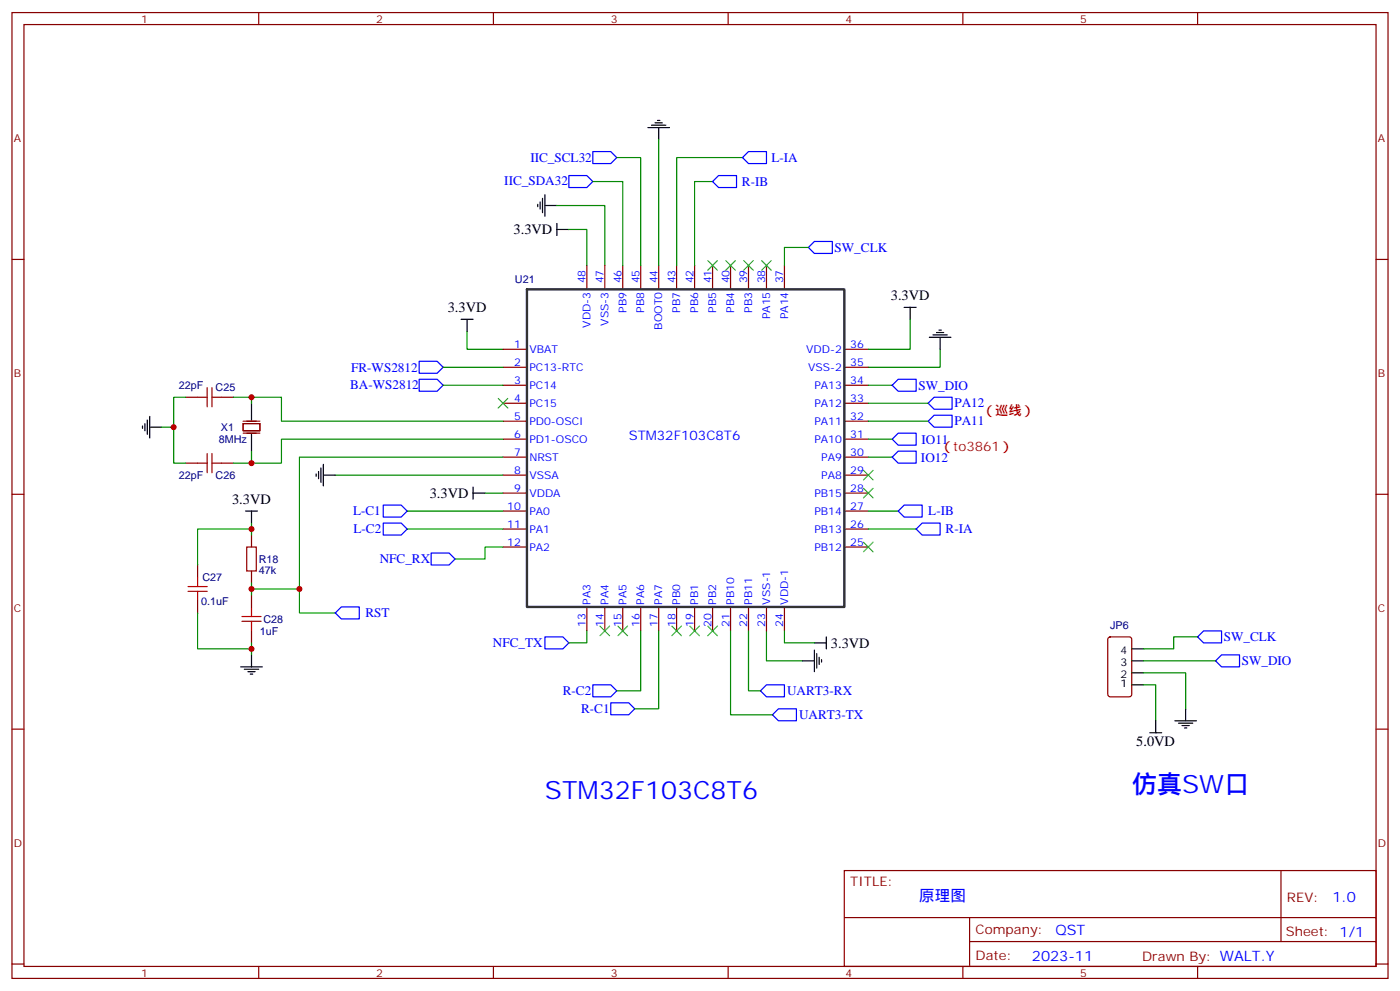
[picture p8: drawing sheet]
<svg xmlns="http://www.w3.org/2000/svg" width="412mm" height="292mm" viewBox="0 0 412 292" stroke-linecap="round" stroke-linejoin="round" font-family="sans-serif">
<g fill="none" stroke="#870000" stroke-width=".35">
<path d="M3.5 3.7h405.4v284.3h-405.4zM7.1 7.2h398.2v277.3h-398.2zM76.2 3.7v3.5M145.3 3.7v3.5M214.5 3.7v3.5M283.6 3.7v3.5M352.8 3.7v3.5M3.5 76.4h3.6M172.9 78.1v7.1M178.2 78.1v7.1M183.4 78.1v7.1M188.7 78.1v7.1"/>
<path d="M194 78.1v7.1M199.3 78.1v7.1M204.6 78.1v7.1M209.9 78.1v7.1M215.2 78.1v7.1M220.5 78.1v7.1M225.8 78.1v7.1M231.1 78.1v7.1M405.3 76.4h3.6M54.7 116.9h3.5M65.3 116.9h3.5M148.2 102.8h7"/>
<path d="M148.2 108.1h7M148.2 113.4h7M148.2 118.7h7M248.7 102.8h7.1M248.7 108.1h7.1M248.7 113.4h7.1M248.7 118.7h7.1M54.7 136.3h3.5M65.3 136.3h3.5M71.6 124.7h5v2.1h-5zM71.6 124h5M71.6 127.5h5"/>
<path d="M148.2 124h7M148.2 129.3h7M148.2 134.6h7M148.2 139.9h7M248.7 124h7.1M248.7 129.3h7.1M248.7 134.6h7.1M248.7 139.9h7.1M3.5 145.5h3.6M74.1 157.5v3.5M148.2 145.2h7M148.2 150.5h7"/>
<path d="M148.2 155.8h7M248.7 145.2h7.1M248.7 150.5h7.1M248.7 155.8h7.1M405.3 145.5h3.6M58.2 166.3v3.6M58.2 176.9v3.5M74.1 168.1v3.5M74.1 175.2v3.5M148.2 161h7M172.9 178.7v7M178.2 178.7v7"/>
<path d="M183.4 178.7v7M188.7 178.7v7M194 178.7v7M199.3 178.7v7M204.6 178.7v7M209.9 178.7v7M215.2 178.7v7M220.5 178.7v7M225.8 178.7v7M231.1 178.7v7M248.7 161h7.1M74.1 185.7v3.6"/>
<path d="M326.6 187.7l.4-.2h5.7l.6 .4 .1 16.5-.5 .7h-5.9l-.6-.4-.1-16.5zM3.5 214.7h3.6M405.3 214.7h3.6M248.7 256.3h156.6v28.2h-156.6zM377.3 256.3v20.9M248.7 270.1h156.5M285.6 277.2h119.6M285.6 270.1v14.2M3.5 283.8h3.6M76.2 284.5v3.5M145.3 284.5v3.5M214.5 284.5v3.5"/>
<path d="M283.6 284.5v3.5M352.8 284.5v3.5M405.3 283.8h3.6"/>
</g>
<g fill="none" stroke="#000" stroke-width=".35">
<path d="M190.9 37.6h6.3M191.9 36.9h4.2M193 36.2h2.1M193.7 35.5h.7M194 37.6v3.5M159.1 59.4v2.2M159.8 58.4v4.2M160.5 57.3v6.4M158.4 60.1v.8M160.5 60.5h3.5M164 67.6h3.6M164 65.8v3.5"/>
<path d="M135.8 94h3.5M137.6 94v3.5M266.3 90.5h3.6M268.1 90.5v3.5M273.8 99.3h6.3M274.8 98.6h4.2M275.9 97.9h2.1M276.6 97.2h.7M276.9 99.3v3.5M74.1 118.7v4.9M42 125.4v.7M42.7 124.7v2.1"/>
<path d="M43.4 123.6v4.3M44.1 125.8h3.5M44.1 122.6v6.3M74.1 127.9v4.9M93.1 139.5v.7M93.8 138.8v2.1M94.5 137.8v4.2M95.2 139.9h3.6M95.2 136.7v6.4M72.3 150.5h3.5M74.1 150.5v3.5M139.3 145.2h3.6"/>
<path d="M139.3 143.4v3.5M70.9 196.3h6.4M72 197h4.2M73 197.7h2.1M73.7 198.4h.7M74.1 192.8v3.5M236.4 194.6h3.5M239.9 191.4v6.3M239.9 189.3h3.5M240.6 192.4v4.3M241.3 193.5v2.1M242 194.2v.7"/>
<path d="M243.4 187.5v3.5M333.4 194.6h3.5M333.4 198.1h3.5M333.4 191h3.5M333.4 201.6h3.5M338.7 215.7h3.5M340.4 212.2v3.5M346.1 212.2h6.3M347.1 212.9h4.3M348.2 213.6h2.1M348.9 214.3h.7M349.2 208.7v3.5"/>
</g>
<g fill="none" stroke="#008700" stroke-width=".35">
<path d="M174.6 53.4h8.8v24.7M181.7 46.4h7v31.7M194 41.1v37M209.9 53.4h-5.3v24.7M218.7 46.4h-19.4v31.7M164 60.5h14.2v17.6M167.6 67.6h5.3v10.5M238.1 72.8h-7v5.3M137.6 97.5v5.3h10.6M268.1 94v8.8h-12.3M54.7 116.9h-3.5v19.4h3.5M68.8 116.9h14.1v7.1h65.3"/>
<path d="M74.1 116.9v1.8M130.5 113.4h17.7M130.5 108.1h17.7M255.8 113.4h7M255.8 118.7h17.6M276.9 102.8v5.3h-21.1M47.6 125.8h3.6M74.1 132.8v3.5M98.8 139.9h49.4M148.2 129.3h-65.3v7h-14.1M148.2 134.6h-60v38.8h-14.1M255.8 129.3h7"/>
<path d="M255.8 134.6h7M255.8 124h17.6M74.1 155.8h-15.9v10.5M74.1 154v3.5M119.9 150.5h28.3M119.9 155.8h28.3M142.9 145.2h5.3M255.8 150.5h8.8M255.8 155.8h14.1M74.1 171.6v3.6M88.2 173.4v7h10.6M148.2 161h-5.3v3.6h-8.8"/>
<path d="M58.2 180.4v10.6h15.9M74.1 189.3v3.5M172.9 185.7v3.6h-5.3M188.7 185.7v17.7h-7M194 185.7v23h-7M215.2 185.7v24.7h12.3M220.5 185.7v17.7h3.5M225.8 185.7v8.9h10.6M231.1 185.7v3.6h8.8M336.9 198.1h12.3v10.6M336.9 194.6h21.2M352.8 187.5h-7.1v3.5h-8.8"/>
<path d="M336.9 201.6h3.5v10.6"/>
</g>
<g fill="none" stroke="#a10000" stroke-width=".35">
<path d="M58.2 116.9h2.8M61 114.1v5.7M62.4 114.1v5.7M62.4 116.9h2.9M58.2 136.3h2.8M61 133.5v5.7M62.4 133.5v5.7M62.4 136.3h2.9M55.4 172.7h5.6M55.4 174.1h5.6M58.2 169.9v2.8M58.2 174.1v2.8"/>
<path d="M72.7 161h2.8v7.1h-2.8zM74.1 178.7v2.8M71.3 182.9h5.6M71.3 181.5h5.6M74.1 182.9v2.8"/>
</g>
<path d="M155.2 85.2h93.5v93.5h-93.5z" fill="none" stroke="#333" stroke-width=".71"/>
<g fill="none" stroke="#00f" stroke-width=".35">
<path d="M167.6 51.7h5.3l1.7 1.7-1.7 1.8h-5.3zM174.6 44.6h5.3l1.8 1.8-1.8 1.8h-5.3zM209.9 53.4l1.8-1.7h5.3v3.5h-5.3zM218.7 46.4l1.8-1.8h5.3v3.6h-5.3zM238.1 72.8l1.8-1.7h5.3v3.5h-5.3zM123.5 106.4h5.3l1.7 1.7-1.7 1.8h-5.3zM123.5 111.7h5.3l1.7 1.7-1.7 1.8h-5.3zM262.8 113.4l1.8-1.7h5.3v3.5h-5.3zM273.4 118.7l1.8-1.8h5.3v3.6h-5.3zM262.8 129.3l1.8-1.8h5.3v3.6h-5.3zM262.8 134.6l1.8-1.8h5.3v3.5h-5.3zM275.2 122.2h5.3v3.6h-5.3l-1.8-1.8z"/>
<path d="M112.9 148.7h5.3l1.7 1.8-1.7 1.7h-5.3zM112.9 154h5.3l1.7 1.8-1.7 1.7h-5.3zM264.6 150.5l1.7-1.8h5.3v3.5h-5.3zM269.9 155.8l1.7-1.8h5.3v3.5h-5.3zM127 162.8h5.3l1.8 1.8-1.8 1.7h-5.3zM98.8 180.4l1.7-1.7h5.3v3.5h-5.3zM160.5 187.5h5.3l1.8 1.8-1.8 1.7h-5.3zM352.8 187.5l1.7-1.8h5.3v3.6h-5.3zM358.1 194.6l1.7-1.8h5.3v3.5h-5.3zM174.6 201.6h5.3l1.8 1.8-1.8 1.7h-5.3zM179.9 206.9h5.3l1.8 1.8-1.8 1.7h-5.3zM224 203.4l1.8-1.8h5.3v3.5h-5.3z"/>
<path d="M227.5 210.4l1.8-1.7h5.3v3.5h-5.3z"/>
</g>
<g fill="none" stroke="#3c3" stroke-width=".35">
<path d="M208.5 76.7l2.8 2.9M211.3 76.7l-2.8 2.9M213.8 76.7l2.8 2.9M216.6 76.7l-2.8 2.9M219.1 76.7l2.8 2.9M221.9 76.7l-2.8 2.9M224.4 76.7l2.8 2.9M227.2 76.7l-2.8 2.9M146.8 117.3l2.8 2.8M149.6 117.3l-2.8 2.8M254.4 138.5l2.8 2.8M257.2 138.5l-2.8 2.8"/>
<path d="M254.4 143.8l2.8 2.8M254.4 159.6l2.8 2.9M257.2 143.8l-2.8 2.8M257.2 159.6l-2.8 2.9M176.7 184.3l2.9 2.8M179.6 184.3l-2.9 2.8M182 184.3l2.9 2.8M184.9 184.3l-2.9 2.8M197.9 184.3l2.8 2.8M200.7 184.3l-2.8 2.8M203.2 184.3l2.8 2.8M206 184.3l-2.8 2.8"/>
<path d="M208.5 184.3l2.8 2.8M211.3 184.3l-2.8 2.8"/>
</g>
<g fill="#c00">
<circle cx="74.1" cy="155.8" r=".88"/>
<circle cx="74.1" cy="191" r=".88"/>
<circle cx="51.2" cy="125.8" r=".88"/>
<circle cx="74.1" cy="116.9" r=".88"/>
<circle cx="74.1" cy="136.3" r=".88"/>
<circle cx="74.1" cy="173.4" r=".88"/>
<circle cx="88.2" cy="173.4" r=".88"/>
</g>
<g font-size="7.4" fill="#00f">
<text x="333.4" y="233.4">仿真SW口</text>
<text x="160.5" y="235.1">STM32F103C8T6</text>
</g>
<text font-size="4.6" fill="#00f" x="270.8" y="265.3">原理图</text>
<g font-size="4.2">
<text x="151.3" y="69">3.3VD</text>
<text x="262.4" y="88.3">3.3VD</text>
<text x="131.9" y="91.9">3.3VD</text>
<text x="68.4" y="148.3">3.3VD</text>
<text x="126.6" y="146.6">3.3VD</text>
<text x="244.8" y="190.7">3.3VD</text>
<text x="334.7" y="219.6">5.0VD</text>
</g>
<g font-size="4.2" fill="#00f">
<text x="392.5" y="265.6">1.0</text>
<text x="310.9" y="275.1">QST</text>
<text x="304" y="282.9">2023-11</text>
</g>
<g font-size="3.9" fill="#00f">
<text x="156.2" y="47.6">IIC_SCL32</text>
<text x="227.3" y="47.6">L-IA</text>
<text x="148.6" y="54.6">IIC_SDA32</text>
<text x="218.6" y="54.6">R-IB</text>
<text x="245.8" y="74.2">SW_CLK</text>
<text x="103.4" y="109.4">FR-WS2812</text>
<text x="103.1" y="114.6">BA-WS2812</text>
<text x="270.5" y="114.7">SW_DIO</text>
<text x="281.2" y="120">PA12</text>
<text x="281.2" y="125.3">PA11</text>
<text x="185.2" y="129.5">STM32F103C8T6</text>
<text x="271.4" y="130.7">IO11</text>
<text x="271.3" y="135.9">IO12</text>
<text x="104" y="151.6">L-C1</text>
<text x="273.4" y="151.7">L-IB</text>
<text x="104.1" y="156.9">L-C2</text>
<text x="278.5" y="156.9">R-IA</text>
<text x="111.9" y="165.8">NFC_RX</text>
<text x="107.7" y="181.8">RST</text>
<text x="145.2" y="190.5">NFC_TX</text>
<text x="360.5" y="188.8">SW_CLK</text>
<text x="365.8" y="195.9">SW_DIO</text>
<text x="165.8" y="204.5">R-C2</text>
<text x="171.2" y="209.8">R-C1</text>
<text x="231.8" y="204.6">UART3-RX</text>
<text x="235.4" y="211.6">UART3-TX</text>
</g>
<g font-size="3.9" fill="#f00">
<text x="289.3" y="122.2">（巡线）</text>
<text x="276.9" y="132.8">（to3861）</text>
</g>
<g font-size="3.9" fill="#800">
<text x="250.5" y="260.9">TITLE:</text>
<text x="379.1" y="265.6">REV:</text>
<text x="287.4" y="275.1">Company:</text>
<text x="378.7" y="275.7">Sheet: 1/1</text>
<text x="287.4" y="282.8">Date:</text>
<text x="336.4" y="282.8">Drawn By: WALT.Y</text>
</g>
<g font-size="3.2" fill="#800">
<text x="41.6" y="6.7">1</text>
<text x="110.8" y="6.7">2</text>
<text x="179.9" y="6.7">3</text>
<text x="249.1" y="6.7">4</text>
<text x="318.2" y="6.7">5</text>
<text x="4.1" y="41.8">A</text>
<text x="405.9" y="41.8">A</text>
<text x="4.1" y="110.9">B</text>
<text x="405.9" y="110.9">B</text>
<text x="4.1" y="180.1">C</text>
<text x="405.9" y="180.1">C</text>
<text x="4.1" y="249.2">D</text>
<text x="405.9" y="249.2">D</text>
<text x="41.6" y="287.5">1</text>
<text x="110.8" y="287.5">2</text>
<text x="179.9" y="287.5">3</text>
<text x="249.1" y="287.5">4</text>
<text x="318.2" y="287.5">5</text>
</g>
<g font-size="3.2" fill="#000080">
<text x="151.7" y="83.2">U21</text>
<text x="52.7" y="114.6">22pF</text>
<text x="63.5" y="115">C25</text>
<text x="64.5" y="130.4">8MHz</text>
<text x="65.1" y="126.9">X1</text>
<text x="52.7" y="141.1">22pF</text>
<text x="63.5" y="141.1">C26</text>
<text x="76.2" y="165.7">R18</text>
<text x="59.6" y="171">C27</text>
<text x="76.2" y="168.9">47k</text>
<text x="59.3" y="178.1">0.1uF</text>
<text x="77.6" y="183.4">C28</text>
<text x="327" y="185.1">JP6</text>
<text x="76.5" y="186.9">1uF</text>
</g>
<g font-size="3.2" fill="#00f">
<text x="172.5" y="83.4" transform="rotate(-90 172.5 83.4)">48</text>
<text x="177.8" y="83.4" transform="rotate(-90 177.8 83.4)">47</text>
<text x="183.1" y="83.4" transform="rotate(-90 183.1 83.4)">46</text>
<text x="188.4" y="83.4" transform="rotate(-90 188.4 83.4)">45</text>
<text x="193.7" y="83.4" transform="rotate(-90 193.7 83.4)">44</text>
<text x="199" y="83.4" transform="rotate(-90 199 83.4)">43</text>
<text x="204.3" y="83.4" transform="rotate(-90 204.3 83.4)">42</text>
<text x="209.5" y="83.4" transform="rotate(-90 209.5 83.4)">41</text>
<text x="214.8" y="83.4" transform="rotate(-90 214.8 83.4)">40</text>
<text x="220.1" y="83.4" transform="rotate(-90 220.1 83.4)">39</text>
<text x="225.4" y="83.4" transform="rotate(-90 225.4 83.4)">38</text>
<text x="230.7" y="83.4" transform="rotate(-90 230.7 83.4)">37</text>
<text x="179.2" y="95.9" transform="rotate(-90 179.2 95.9)">VSS-3</text>
<text x="184.5" y="92" transform="rotate(-90 184.5 92)">PB9</text>
<text x="189.8" y="92" transform="rotate(-90 189.8 92)">PB8</text>
<text x="200.4" y="92" transform="rotate(-90 200.4 92)">PB7</text>
<text x="205.7" y="92" transform="rotate(-90 205.7 92)">PB6</text>
<text x="211" y="92" transform="rotate(-90 211 92)">PB5</text>
<text x="216.3" y="92" transform="rotate(-90 216.3 92)">PB4</text>
<text x="221.5" y="92" transform="rotate(-90 221.5 92)">PB3</text>
<text x="226.8" y="94" transform="rotate(-90 226.8 94)">PA15</text>
<text x="232.1" y="94" transform="rotate(-90 232.1 94)">PA14</text>
<text x="173.9" y="96.4" transform="rotate(-90 173.9 96.4)">VDD-3</text>
<text x="195.1" y="97" transform="rotate(-90 195.1 97)">BOOT0</text>
<text x="151.4" y="102.5">1</text>
<text x="151.4" y="107.8">2</text>
<text x="155.9" y="103.9">VBAT</text>
<text x="237.5" y="103.9">VDD-2</text>
<text x="250.5" y="107.8">35</text>
<text x="250.5" y="102.5">36</text>
<text x="151.4" y="113.1">3</text>
<text x="155.9" y="109.2">PC13-RTC</text>
<text x="238" y="109.2">VSS-2</text>
<text x="250.5" y="113.1">34</text>
<text x="151.4" y="118.4">4</text>
<text x="155.9" y="114.5">PC14</text>
<text x="155.9" y="119.8">PC15</text>
<text x="239.9" y="119.8">PA12</text>
<text x="239.9" y="114.5">PA13</text>
<text x="250.5" y="118.4">33</text>
<text x="151.4" y="123.6">5</text>
<text x="155.9" y="125.1">PD0-OSCI</text>
<text x="239.9" y="125.1">PA11</text>
<text x="250.5" y="123.6">32</text>
<text x="151.4" y="128.9">6</text>
<text x="155.9" y="130.4">PD1-OSCO</text>
<text x="239.9" y="130.4">PA10</text>
<text x="250.5" y="128.9">31</text>
<text x="151.4" y="134.2">7</text>
<text x="155.9" y="135.6">NRST</text>
<text x="241.9" y="135.6">PA9</text>
<text x="250.5" y="134.2">30</text>
<text x="151.4" y="139.5">8</text>
<text x="155.9" y="140.9">VSSA</text>
<text x="241.9" y="140.9">PA8</text>
<text x="250.5" y="139.5">29</text>
<text x="151.4" y="144.8">9</text>
<text x="155.9" y="146.2">VDDA</text>
<text x="239.9" y="146.2">PB15</text>
<text x="250.5" y="144.8">28</text>
<text x="149.4" y="150.1">10</text>
<text x="149.4" y="155.4">11</text>
<text x="155.9" y="151.5">PA0</text>
<text x="239.9" y="151.5">PB14</text>
<text x="250.5" y="155.4">26</text>
<text x="250.5" y="150.1">27</text>
<text x="149.4" y="160.7">12</text>
<text x="155.9" y="156.8">PA1</text>
<text x="239.9" y="156.8">PB13</text>
<text x="250.5" y="160.7">25</text>
<text x="155.9" y="162.1">PA2</text>
<text x="239.9" y="162.1">PB12</text>
<text x="173.9" y="178" transform="rotate(-90 173.9 178)">PA3</text>
<text x="179.2" y="178" transform="rotate(-90 179.2 178)">PA4</text>
<text x="184.5" y="178" transform="rotate(-90 184.5 178)">PA5</text>
<text x="189.8" y="178" transform="rotate(-90 189.8 178)">PA6</text>
<text x="195.1" y="178" transform="rotate(-90 195.1 178)">PA7</text>
<text x="200.4" y="178" transform="rotate(-90 200.4 178)">PB0</text>
<text x="205.7" y="178" transform="rotate(-90 205.7 178)">PB1</text>
<text x="211" y="178" transform="rotate(-90 211 178)">PB2</text>
<text x="216.3" y="178" transform="rotate(-90 216.3 178)">PB10</text>
<text x="221.5" y="178" transform="rotate(-90 221.5 178)">PB11</text>
<text x="226.8" y="178" transform="rotate(-90 226.8 178)">VSS-1</text>
<text x="232.1" y="178" transform="rotate(-90 232.1 178)">VDD-1</text>
<text x="172.5" y="184.5" transform="rotate(-90 172.5 184.5)">13</text>
<text x="177.8" y="184.5" transform="rotate(-90 177.8 184.5)">14</text>
<text x="183.1" y="184.5" transform="rotate(-90 183.1 184.5)">15</text>
<text x="188.4" y="184.5" transform="rotate(-90 188.4 184.5)">16</text>
<text x="193.7" y="184.5" transform="rotate(-90 193.7 184.5)">17</text>
<text x="199" y="184.5" transform="rotate(-90 199 184.5)">18</text>
<text x="204.3" y="184.5" transform="rotate(-90 204.3 184.5)">19</text>
<text x="209.5" y="184.5" transform="rotate(-90 209.5 184.5)">20</text>
<text x="214.8" y="184.5" transform="rotate(-90 214.8 184.5)">21</text>
<text x="220.1" y="184.5" transform="rotate(-90 220.1 184.5)">22</text>
<text x="225.4" y="184.5" transform="rotate(-90 225.4 184.5)">23</text>
<text x="230.7" y="184.5" transform="rotate(-90 230.7 184.5)">24</text>
</g>
<g font-size="3.2">
<text x="330.1" y="196">3</text>
<text x="330.1" y="192.4">4</text>
<text x="330.1" y="202.3">1</text>
<text x="330.1" y="199.5">2</text>
</g>
</svg>
